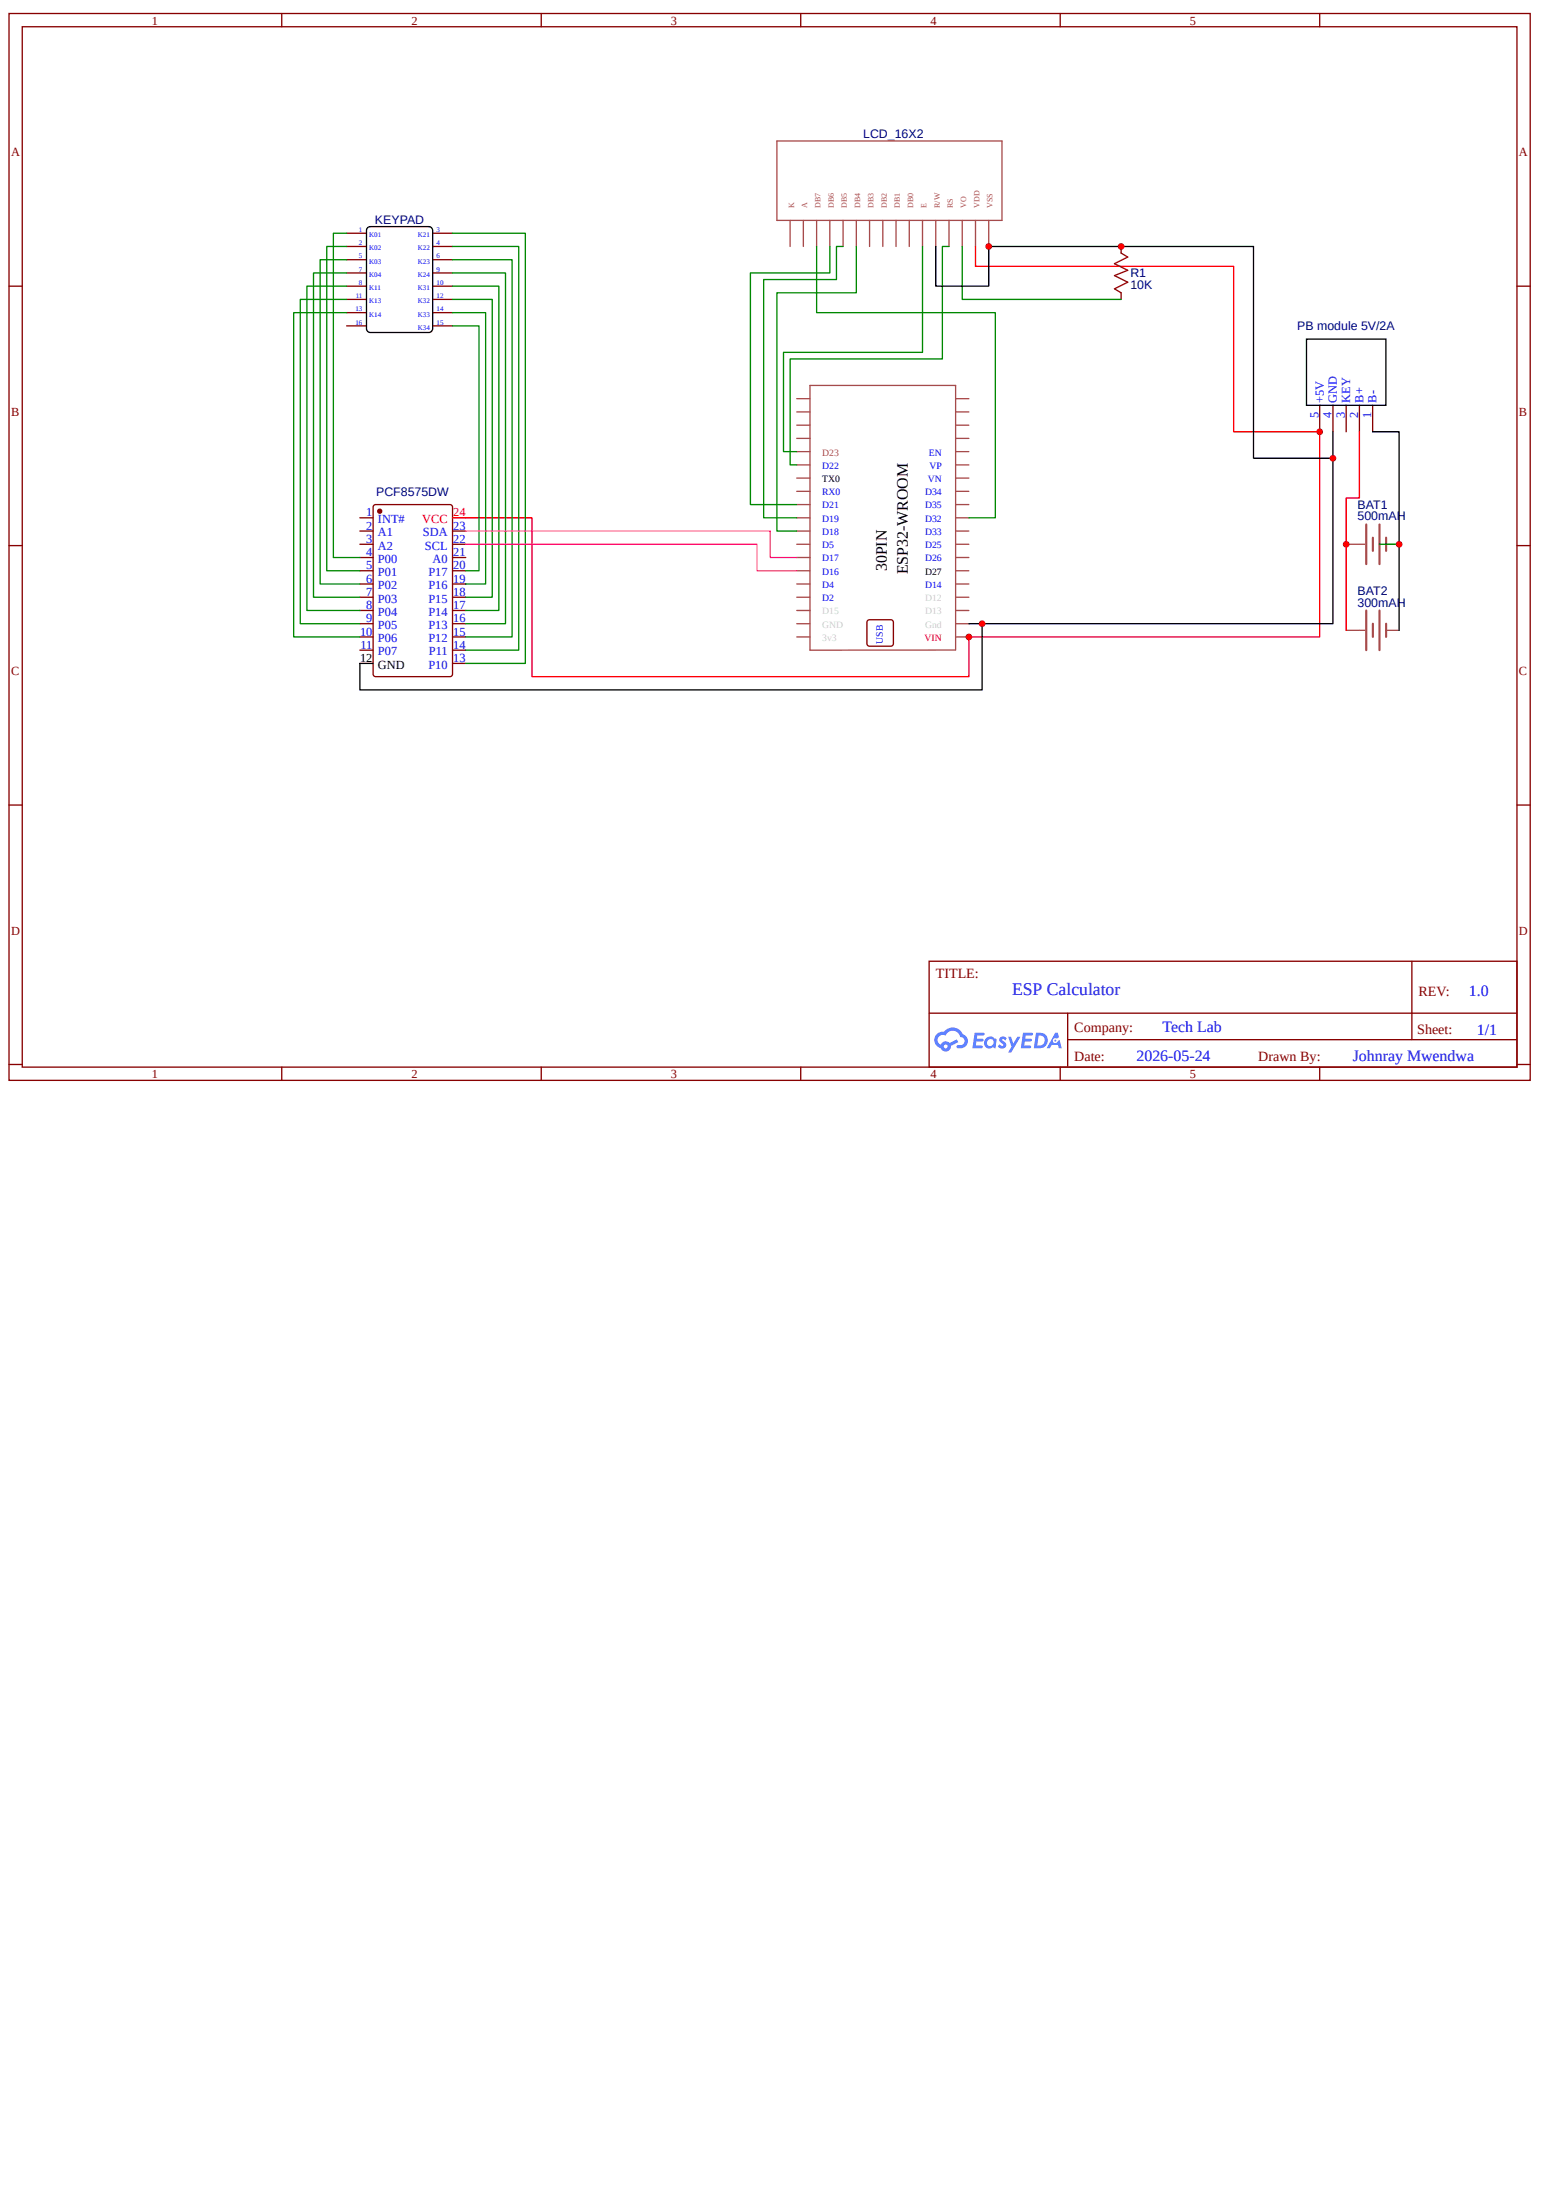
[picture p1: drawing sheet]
<svg xmlns="http://www.w3.org/2000/svg" width="210mm" height="297mm" viewBox="0 0 210 297" stroke-linecap="round" stroke-linejoin="round" font-family="sans-serif">
<g fill="none" stroke="#800" stroke-width=".18">
<path d="M1.2 1.8h205.3v144.1h-205.3zM3 3.6h201.8v140.5h-201.8zM38 1.8v1.8M73.1 1.8v1.8M108.1 1.8v1.8M143.1 1.8v1.8M178.1 1.8v1.8M1.2 38.6h1.8M204.8 38.6h1.7M1.2 73.7h1.8M204.8 73.7h1.7M1.2 108.7h1.8"/>
<path d="M204.8 108.7h1.7M125.4 129.8h79.4v14.3h-79.4zM125.4 136.8h79.3M144.1 136.8v7.1M190.6 129.8v10.6M1.2 143.7h1.8M38 144.1v1.8M73.1 144.1v1.8M108.1 144.1v1.8M143.1 144.1v1.8M144.1 140.4h60.6M178.1 144.1v1.8"/>
<path d="M204.8 143.7h1.7"/>
</g>
<g fill="#58f">
<path d="M135 140.1l.4-.2 .3 .1 .2 .2-.2 .3a.23 .23 0 0 0-.2-.2 .23 .23 0 0 0-.2 .1 .86 .86 0 0 1 .5 .9 .67 .67 0 0 1-1.1 0l.2-.3 .4 .2 .1-.2a.89 .89 0 0 1-.5-.8z"/>
<path d="M136.1 140h.4l.3 .9 .5-.9h.4l-1.2 2.1h-.4l.4-.8z"/>
<path d="M131.6 139.4l1.3 .1v.1l-.2 .2h-.8l-.1 .4h.8l.2 .2-.2 .2h-.8l-.1 .6h.8h.1v.3h-1.3z"/>
<path d="M138.1 139.4l1.3 .1v.1l-.2 .2h-.8v.4h.7l.2 .2-.2 .2h-.8l-.1 .6h.8h.1v.3h-1.3z"/>
<path d="M142.4 139.4h.4l.1 .7-.3 .1a.35 .35 0 0 0-.5 .2 .35 .35 0 0 0 .2 .4 .35 .35 0 0 0 .5-.3l.2-.1 .3 1.1h-.4l-.1-.4h-.9l-.2 .4h-.4z"/>
<path d="M139.8 139.4l-.3 2.1h.7a1.06 1.06 0 0 0 1.2-1 1.06 1.06 0 0 0-1.2-1.1zM140.2 139.8a.72 .72 0 0 1 .8 .8 .72 .72 0 0 1-1 .6z"/>
<path d="M133.1 140.1a.78 .78 0 0 0-.2 1.1 .78 .78 0 0 0 1.2 .2l.3 .1 .1-1.1v-.1l-.3-.1a.71 .71 0 0 0-1.1-.1zM133.4 140.4a.46 .46 0 0 1 .7 .3 .46 .46 0 0 1-.6 .5 .46 .46 0 0 1-.1-.8z"/>
<path d="M126.4 139.6a1.11 1.11 0 0 0 .6 1.9 .71 .71 0 0 0 .8 .5 .71 .71 0 0 0 .6-.8l1-.5-.3-.4-.9 .5a.72 .72 0 0 0-1.2 .2 .7 .7 0 0 1-.4-.9 .7 .7 0 0 1 1-.3 1.05 1.05 0 0 1 1.1-.6 1.05 1.05 0 0 1 .9 .8 .58 .58 0 0 1 .6 .7 .58 .58 0 0 1-.9 .4l-.1 .1v.3a1 1 0 0 0 1.3-.5 1 1 0 0 0-.6-1.4 1.47 1.47 0 0 0-2.5-.3h-.1a1.17 1.17 0 0 0-.9 .3zM127.4 141.3a.27 .27 0 0 1 .5 0 .27 .27 0 0 1-.5 0z"/>
<circle cx="142.4" cy="140.5" r=".13"/>
</g>
<g fill="none" stroke="#a54b4b" stroke-width=".18">
<path d="M104.9 19h30.3v10.8h-30.3zM106.6 29.8v3.5M108.4 29.8v3.5M110.2 29.8v3.5M112 29.8v3.5M113.8 29.8v3.5M115.6 29.8v3.5M117.4 29.8v3.5M119.2 29.8v3.5M120.9 29.8v3.5M122.7 29.8v3.5M124.5 29.8v3.5"/>
<path d="M126.3 29.8v3.5M128.1 29.8v3.5M129.9 29.8v3.5M131.7 29.8v3.5M133.5 29.8v3.5"/>
</g>
<path d="M50.5 68.2l.2-.1h10a.36 .36 0 0 1 .4 .4v22.5a.36 .36 0 0 1-.4 .4h-10a.36 .36 0 0 1-.3-.4v-22.5z" fill="none" stroke="#800" stroke-width=".18"/>
<circle cx="51.3" cy="69" r=".27" fill="#800"/>
<g fill="none" stroke="#800" stroke-width=".18">
<path d="M46.8 31.5h2.7M46.8 33.3h2.7M46.8 35.1h2.7M46.8 36.8h2.7M46.8 38.6h2.7M58.4 31.5h2.7M58.4 33.3h2.7M58.4 35.1h2.7M58.4 36.8h2.7M58.4 38.6h2.7M151.3 33.3v.9M151.3 39.5v.9"/>
<path d="M46.8 40.4h2.7M46.8 42.2h2.7M46.8 44h2.7M58.4 40.4h2.7M58.4 42.2h2.7M58.4 44h2.7M178.1 54.7v3.6M179.9 54.7v3.6M181.7 54.7v3.6M183.5 54.7v3.6M185.3 54.7v3.6M48.6 69.9h1.8"/>
<path d="M48.6 71.7h1.8M48.6 73.5h1.8M48.6 75.3h1.8M48.6 77.1h1.8M48.6 78.8h1.8M61.1 71.7h1.8M61.1 73.5h1.8M61.1 75.3h1.8M61.1 77.1h1.8M61.1 78.8h1.8M48.6 80.6h1.8M48.6 82.4h1.8"/>
<path d="M48.6 84.2h1.8M48.6 86h1.8M48.6 87.8h1.8M61.1 80.6h1.8M61.1 82.4h1.8M61.1 84.2h1.8M61.1 86h1.8M61.1 87.8h1.8M61.1 89.6h1.8M117.1 83.8l.3-.1h2.8a.36 .36 0 0 1 .4 .3v2.9a.36 .36 0 0 1-.4 .3h-2.8a.36 .36 0 0 1-.4-.3v-2.9z"/>
<circle cx="51.3" cy="69" r=".27"/>
</g>
<path d="M49.6 30.8l.4-.2h7.9a.54 .54 0 0 1 .5 .5v13.3a.54 .54 0 0 1-.5 .5h-7.9a.54 .54 0 0 1-.5-.5v-13.3zM126.3 33.3v5.3h7.2v-5.3h35.7v28.6h10.7M176.3 45.8h10.8v8.9h-10.8zM179.9 58.3v25.9h-49.1M185.3 58.3h3.6v26.8M132.6 84.2v8.9h-84v-3.5h1.8" fill="none" stroke="#000" stroke-width=".18"/>
<path d="M131.7 33.3v2.7h34.8v22.3h11.6v27.7h-47.3v5.4h-59v-21.5h-10.7M183.5 58.3v8.9h-1.8v17.9" fill="none" stroke="#f00" stroke-width=".18"/>
<path d="M184.4 70.8v5.4M185.3 72.6v1.8M186.2 70.8v5.4M187.1 72.6v1.8M184.4 82.4v5.4M185.3 84.2v1.8M186.2 82.4v5.4M187.1 84.2v1.8" fill="none" stroke="#a54b4b" stroke-width=".29"/>
<g fill="none" stroke="#a54b4b" stroke-width=".18">
<path d="M107.5 59.2h1.8M107.5 57.4h1.8M107.5 55.6h1.8M107.5 53.8h1.8M129 59.2h1.8M129 57.4h1.8M129 55.6h1.8M129 53.8h1.8M107.5 73.5h1.8M107.5 64.5h1.8M107.5 78.8h1.8M107.5 77.1h1.8"/>
<path d="M107.5 75.3h1.8M107.5 71.7h1.8M107.5 69.9h1.8M107.5 68.1h1.8M107.5 66.3h1.8M107.5 62.8h1.8M107.5 61h1.8M129 73.5h1.8M129 64.5h1.8M129 78.8h1.8M129 77.1h1.8M129 75.3h1.8"/>
<path d="M129 71.7h1.8M129 69.9h1.8M129 68.1h1.8M129 66.3h1.8M129 62.8h1.8M129 61h1.8M181.7 73.5h1.8M183.5 73.5h.7M187.1 73.5h1.8M107.5 86h1.8M107.5 80.6h1.8M107.5 82.4h1.8"/>
<path d="M107.5 84.2h1.8M128.9 87.8h-19.6v-35.8h19.7v35.8M129 86h1.8M129 80.6h1.8M129 82.4h1.8M129 84.2h1.8M181.7 85.1h1.8M183.5 85.1h.7M187.1 85.1h1.8"/>
</g>
<g fill="none" stroke="#080" stroke-width=".18">
<path d="M46.8 31.5h-1.8v43.8h3.6M46.8 33.3h-2.7v43.8h4.5M46.8 35.1h-3.6v43.7h5.4M46.8 36.8h-4.5v43.8h6.3M46.8 38.6h-5.4v43.8h7.2M61.1 38.6h6.2v43.8h-4.4M61.1 36.8h7.1v47.4h-5.3M61.1 35.1h8v50.9h-6.2M61.1 33.3h8.9v54.5h-7.1M61.1 31.5h9.8v58.1h-8M110.2 33.3v8.9h24.1v27.7h-3.5M112 33.3v3.5h-10.7v31.3h6.2"/>
<path d="M113.8 33.3h-.9v4.4h-9.8v32.2h4.4M115.6 33.3v6.2h-10.7v32.2h2.6M124.5 33.3v14.3h-18.7v13.4h1.7M128.1 33.3h-.9v15.2h-20.6v14.3h.9M129.9 33.3v7.1h21.4M46.8 40.4h-6.3v43.8h8.1M46.8 42.2h-7.2v43.8h9M61.1 44h3.6v33.1h-1.8M61.1 42.2h4.4v36.6h-2.6M61.1 40.4h5.3v40.2h-3.5M186.2 73.5h2.7"/>
</g>
<path d="M151.3 34.2l.9 .5-1.8 .9 1.8 .9-1.8 .7 1.8 .9-1.8 .9 .9 .5" fill="none" stroke="#a00000" stroke-width=".18"/>
<path d="M62.9 71.7h41.1v3.6h3.5M62.9 73.5h39.3v3.6h5.3" fill="none" stroke="#f0f" stroke-width=".18"/>
<g fill="#c00">
<circle cx="188.9" cy="73.5" r=".45"/>
<circle cx="181.7" cy="73.5" r=".45"/>
<circle cx="179.9" cy="61.9" r=".45"/>
<circle cx="178.1" cy="58.3" r=".45"/>
<circle cx="151.3" cy="33.3" r=".45"/>
<circle cx="133.5" cy="33.3" r=".45"/>
<circle cx="130.8" cy="86" r=".45"/>
<circle cx="132.6" cy="84.2" r=".45"/>
</g>
<text font-size="2.4" fill="#00f" x="136.6" y="134.3">ESP Calculator</text>
<g font-size="2.1">
<text x="119.7" y="77.1" transform="rotate(-90 119.7 77.1)">30PIN</text>
<text x="122.6" y="77.6" transform="rotate(-90 122.6 77.6)">ESP32-WROOM</text>
</g>
<g font-size="2.1" fill="#00f">
<text x="198.3" y="134.5">1.0</text>
<text x="153.4" y="143.3">2026-05-24</text>
<text x="156.9" y="139.3">Tech Lab</text>
<text x="182.6" y="143.2">Johnray Mwendwa</text>
<text x="199.3" y="139.7">1/1</text>
</g>
<g font-size="1.9" fill="#800">
<text x="126.3" y="132.1">TITLE:</text>
<text x="191.5" y="134.5">REV:</text>
<text x="145" y="143.2">Date:</text>
<text x="145" y="139.3">Company:</text>
<text x="169.8" y="143.2">Drawn By:</text>
<text x="191.3" y="139.6">Sheet:</text>
</g>
<g font-size="1.7" fill="#800">
<text x="20.5" y="3.3">1</text>
<text x="55.5" y="3.3">2</text>
<text x="90.6" y="3.3">3</text>
<text x="125.6" y="3.3">4</text>
<text x="160.6" y="3.3">5</text>
<text x="1.5" y="21.1">A</text>
<text x="205" y="21.1">A</text>
<text x="1.5" y="56.1">B</text>
<text x="205" y="56.1">B</text>
<text x="1.5" y="91.2">C</text>
<text x="205" y="91.2">C</text>
<text x="1.5" y="126.2">D</text>
<text x="205" y="126.2">D</text>
<text x="20.5" y="145.6">1</text>
<text x="55.5" y="145.6">2</text>
<text x="90.6" y="145.6">3</text>
<text x="125.6" y="145.6">4</text>
<text x="160.6" y="145.6">5</text>
</g>
<g font-size="1.7" fill="#000080">
<text x="116.5" y="18.7">LCD_16X2</text>
<text x="50.6" y="30.3">KEYPAD</text>
<text x="152.6" y="39">10K</text>
<text x="152.6" y="37.4">R1</text>
<text x="175.1" y="44.6">PB module 5V/2A</text>
<text x="50.8" y="66.9">PCF8575DW</text>
<text x="183.2" y="68.8">BAT1</text>
<text x="183.2" y="70.3">500mAH</text>
<text x="183.2" y="80.4">BAT2</text>
<text x="183.2" y="81.9">300mAH</text>
</g>
<g font-size="1.7" fill="#00f">
<text x="177.9" y="56.4" transform="rotate(-90 177.9 56.4)">5</text>
<text x="178.7" y="54.4" transform="rotate(-90 178.7 54.4)">+5V</text>
<text x="179.7" y="56.4" transform="rotate(-90 179.7 56.4)">4</text>
<text x="180.5" y="54.4" transform="rotate(-90 180.5 54.4)">GND</text>
<text x="181.5" y="56.4" transform="rotate(-90 181.5 56.4)">3</text>
<text x="182.2" y="54.4" transform="rotate(-90 182.2 54.4)">KEY</text>
<text x="183.3" y="56.4" transform="rotate(-90 183.3 56.4)">2</text>
<text x="184" y="54.4" transform="rotate(-90 184 54.4)">B+</text>
<text x="185.1" y="56.4" transform="rotate(-90 185.1 56.4)">1</text>
<text x="185.8" y="54.4" transform="rotate(-90 185.8 54.4)">B-</text>
<text x="49.4" y="69.7">1</text>
<text x="49.4" y="71.5">2</text>
<text x="51" y="70.6">INT#</text>
<text x="61.2" y="71.5">23</text>
<text x="49.4" y="73.3">3</text>
<text x="49.4" y="75.1">4</text>
<text x="49.4" y="76.9">5</text>
<text x="51" y="72.4">A1</text>
<text x="51" y="74.2">A2</text>
<text x="51" y="76">P00</text>
<text x="51" y="77.8">P01</text>
<text x="57.1" y="72.4">SDA</text>
<text x="57.4" y="74.2">SCL</text>
<text x="57.8" y="77.8">P17</text>
<text x="58.4" y="76">A0</text>
<text x="61.2" y="76.9">20</text>
<text x="61.2" y="75.1">21</text>
<text x="61.2" y="73.3">22</text>
<text x="49.4" y="78.7">6</text>
<text x="49.4" y="80.5">7</text>
<text x="49.4" y="82.2">8</text>
<text x="51" y="79.6">P02</text>
<text x="51" y="81.3">P03</text>
<text x="51" y="83.1">P04</text>
<text x="57.8" y="83.1">P14</text>
<text x="57.8" y="81.3">P15</text>
<text x="57.8" y="79.6">P16</text>
<text x="61.2" y="82.2">17</text>
<text x="61.2" y="80.5">18</text>
<text x="61.2" y="78.7">19</text>
<text x="48.6" y="85.8">10</text>
<text x="48.7" y="87.6">11</text>
<text x="49.4" y="84">9</text>
<text x="51" y="84.9">P05</text>
<text x="51" y="86.7">P06</text>
<text x="51" y="88.5">P07</text>
<text x="57.8" y="86.7">P12</text>
<text x="57.8" y="84.9">P13</text>
<text x="57.9" y="88.5">P11</text>
<text x="61.2" y="89.4">13</text>
<text x="61.2" y="87.6">14</text>
<text x="61.2" y="85.8">15</text>
<text x="61.2" y="84">16</text>
<text x="57.8" y="90.3">P10</text>
</g>
<g font-size="1.7" fill="#f00">
<text x="57" y="70.6">VCC</text>
<text x="61.2" y="69.7">24</text>
</g>
<g font-size="1.7">
<text x="48.6" y="89.4">12</text>
<text x="51" y="90.3">GND</text>
</g>
<g font-size="1.3">
<text x="111" y="65.1">TX0</text>
<text x="124.9" y="77.6">D27</text>
</g>
<g font-size="1.3" fill="#00f">
<text x="111" y="63.3">D22</text>
<text x="125.2" y="65.1">VN</text>
<text x="125.4" y="61.5">EN</text>
<text x="125.4" y="63.3">VP</text>
<text x="111" y="70.4">D19</text>
<text x="111" y="68.6">D21</text>
<text x="111" y="66.9">RX0</text>
<text x="124.9" y="70.4">D32</text>
<text x="124.9" y="68.6">D35</text>
<text x="124.9" y="66.9">D34</text>
<text x="111" y="77.6">D16</text>
<text x="111" y="75.8">D17</text>
<text x="111" y="74">D5</text>
<text x="111" y="72.2">D18</text>
<text x="124.9" y="75.8">D26</text>
<text x="124.9" y="74">D25</text>
<text x="124.9" y="72.2">D33</text>
<text x="111" y="79.4">D4</text>
<text x="111" y="81.2">D2</text>
<text x="124.9" y="79.4">D14</text>
<text x="119.2" y="86.9" transform="rotate(-90 119.2 86.9)">USB</text>
</g>
<text font-size="1.3" fill="#a54b4b" x="111" y="61.5">D23</text>
<g font-size="1.3" fill="#ccc">
<text x="111" y="82.9">D15</text>
<text x="124.9" y="81.2">D12</text>
<text x="124.9" y="82.9">D13</text>
<text x="111" y="84.7">GND</text>
</g>
<text font-size="1.3" fill="#f00" x="124.8" y="86.5">VIN</text>
<g font-size="1.1" fill="#a54b4b">
<text x="107.2" y="28.1" transform="rotate(-90 107.2 28.1)">K</text>
<text x="109" y="28.1" transform="rotate(-90 109 28.1)">A</text>
<text x="110.8" y="28.1" transform="rotate(-90 110.8 28.1)">DB7</text>
<text x="112.5" y="28.1" transform="rotate(-90 112.5 28.1)">DB6</text>
<text x="114.3" y="28.1" transform="rotate(-90 114.3 28.1)">DB5</text>
<text x="116.1" y="28.1" transform="rotate(-90 116.1 28.1)">DB4</text>
<text x="117.9" y="28.1" transform="rotate(-90 117.9 28.1)">DB3</text>
<text x="119.7" y="28.1" transform="rotate(-90 119.7 28.1)">DB2</text>
<text x="121.5" y="28.1" transform="rotate(-90 121.5 28.1)">DB1</text>
<text x="123.3" y="28.1" transform="rotate(-90 123.3 28.1)">DB0</text>
<text x="125" y="28.1" transform="rotate(-90 125 28.1)">E</text>
<text x="126.8" y="28.1" transform="rotate(-90 126.8 28.1)">R/W</text>
<text x="128.6" y="28.1" transform="rotate(-90 128.6 28.1)">RS</text>
<text x="130.4" y="28.1" transform="rotate(-90 130.4 28.1)">VO</text>
<text x="132.2" y="28.1" transform="rotate(-90 132.2 28.1)">VDD</text>
<text x="134" y="28.1" transform="rotate(-90 134 28.1)">VSS</text>
</g>
<g font-size="1" fill="#00f">
<text x="48.5" y="31.3">1</text>
<text x="48.5" y="33.1">2</text>
<text x="48.5" y="34.9">5</text>
<text x="49.8" y="32">K01</text>
<text x="49.8" y="33.8">K02</text>
<text x="49.8" y="35.6">K03</text>
<text x="56.4" y="32">K21</text>
<text x="56.4" y="33.8">K22</text>
<text x="56.4" y="35.6">K23</text>
<text x="58.9" y="31.3">3</text>
<text x="58.9" y="33.1">4</text>
<text x="58.9" y="34.9">6</text>
<text x="48" y="40.2">11</text>
<text x="48.5" y="36.7">7</text>
<text x="48.5" y="38.5">8</text>
<text x="49.8" y="37.4">K04</text>
<text x="49.8" y="39.2">K11</text>
<text x="49.8" y="41">K13</text>
<text x="56.4" y="37.4">K24</text>
<text x="56.4" y="39.2">K31</text>
<text x="56.4" y="41">K32</text>
<text x="58.9" y="36.7">9</text>
<text x="58.9" y="38.5">10</text>
<text x="58.9" y="40.2">12</text>
<text x="48" y="42">13</text>
<text x="48" y="43.8">16</text>
<text x="49.8" y="42.7">K14</text>
<text x="56.4" y="42.7">K33</text>
<text x="56.4" y="44.5">K34</text>
<text x="58.9" y="42">14</text>
<text x="58.9" y="43.8">15</text>
</g>
</svg>
